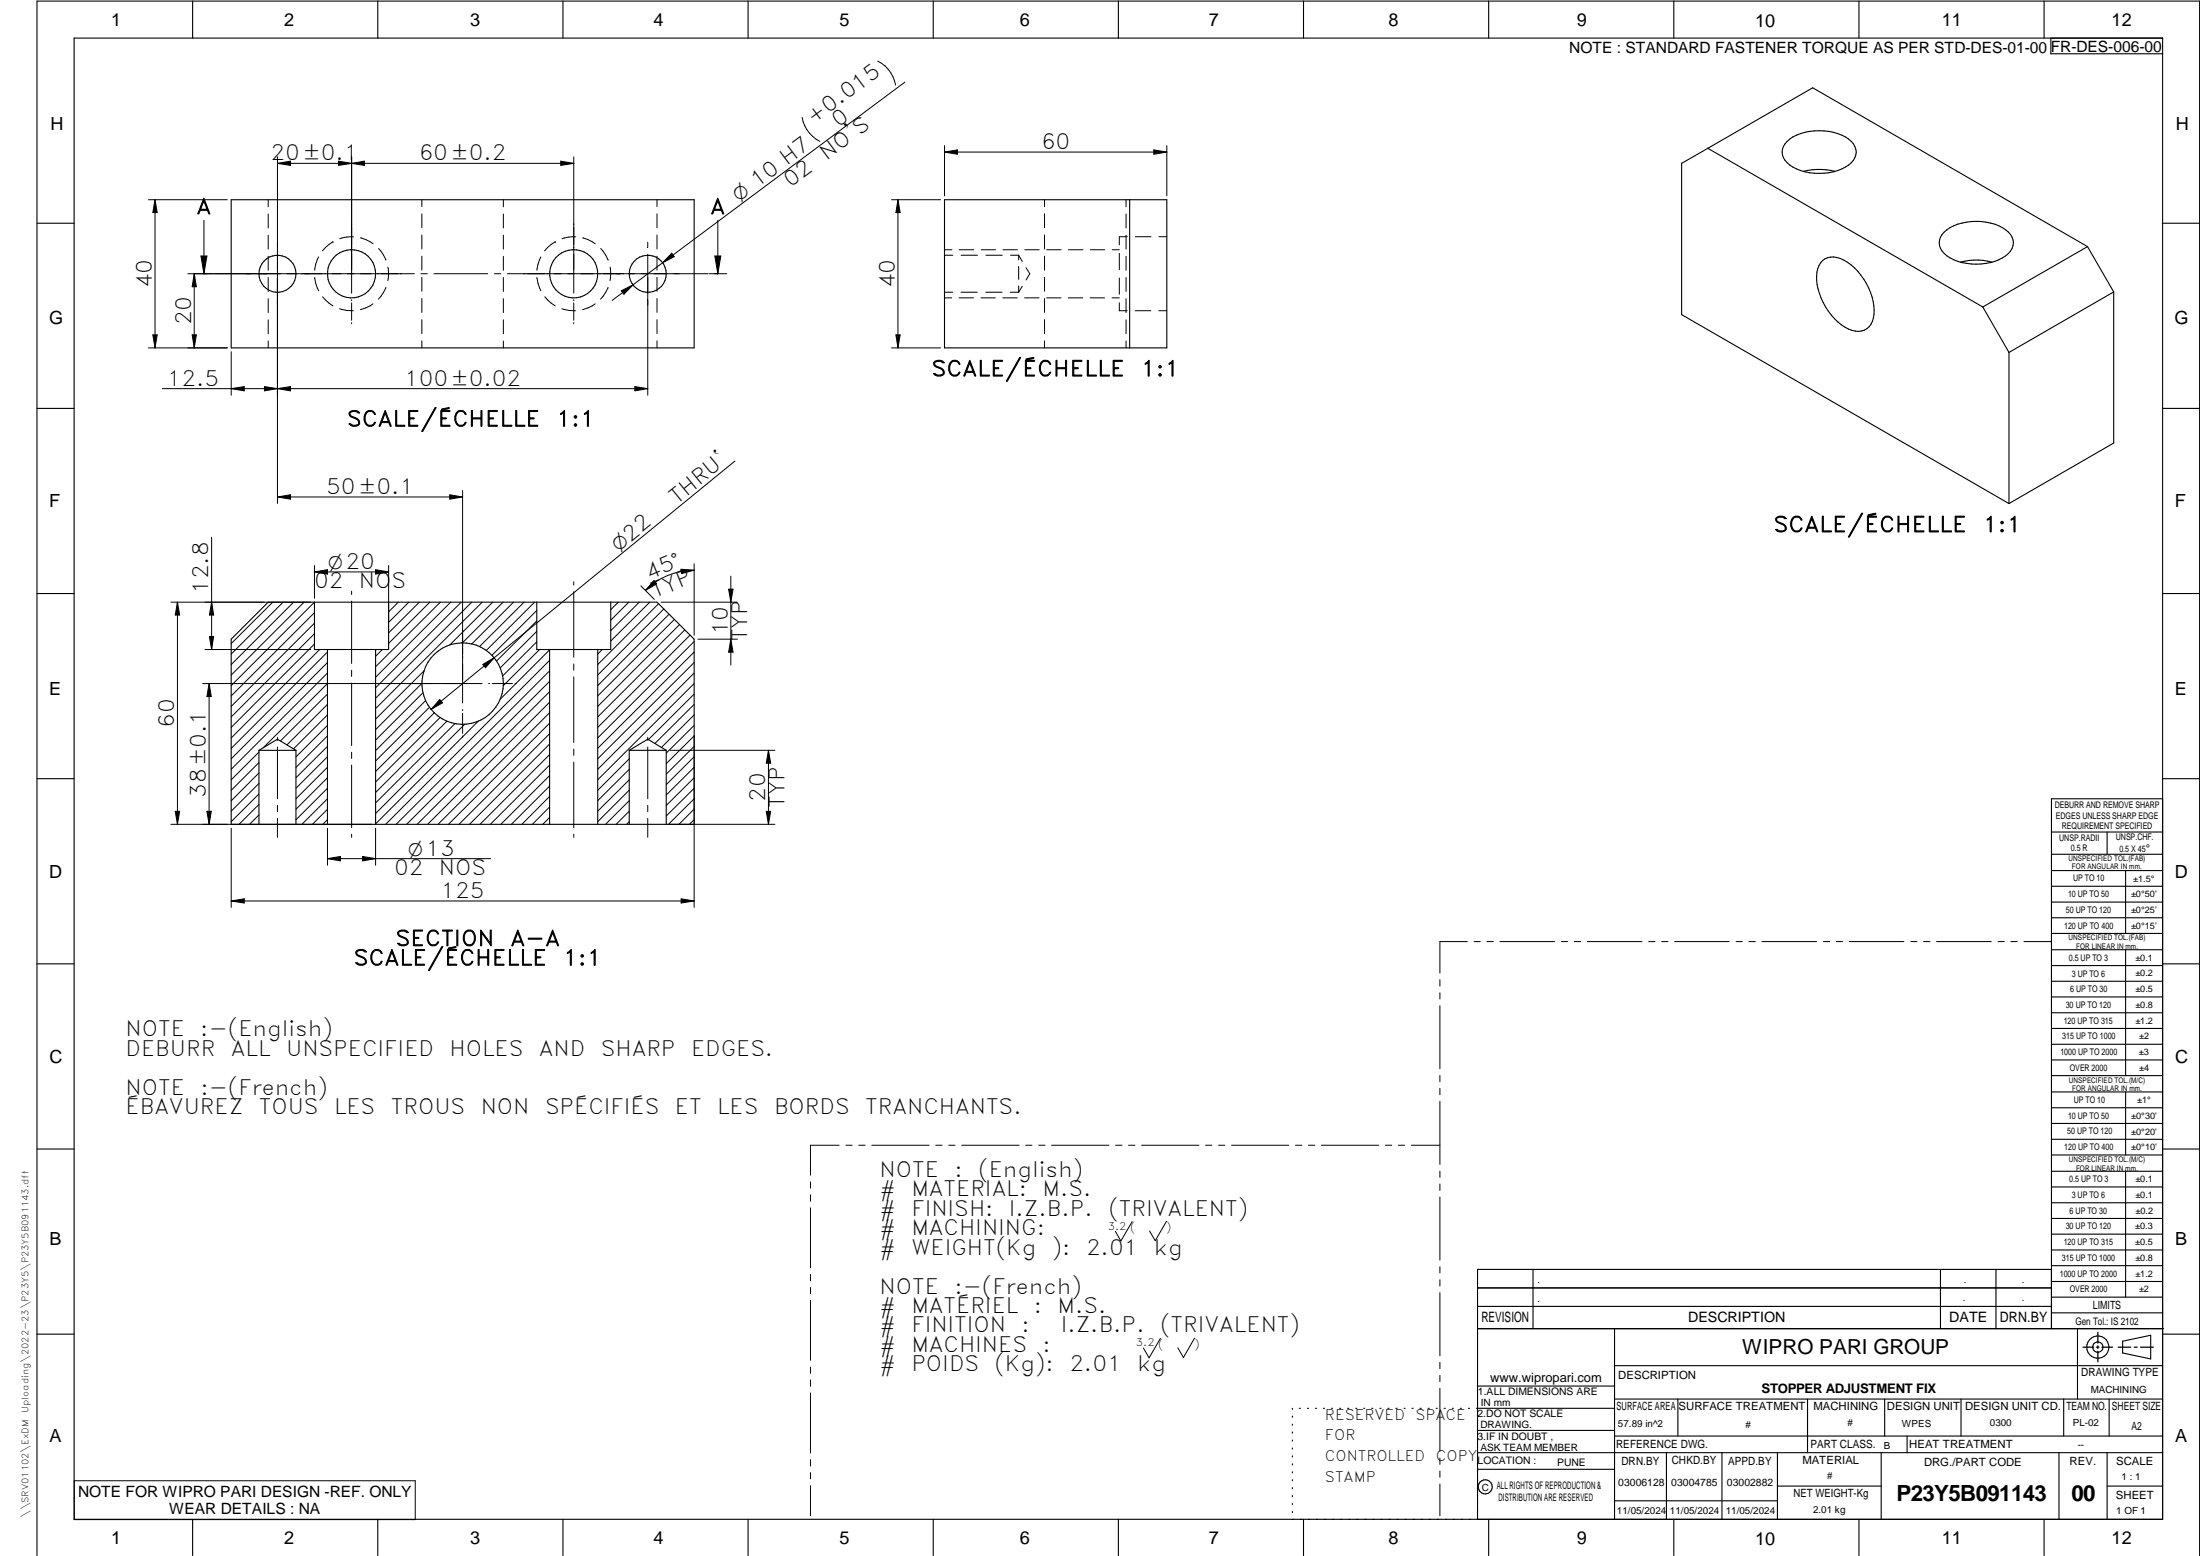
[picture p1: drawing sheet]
<svg xmlns="http://www.w3.org/2000/svg" width="594mm" height="420mm" viewBox="0 0 594 420" stroke-linecap="round" stroke-linejoin="round" font-family="sans-serif">
<g fill="none" stroke="#000" stroke-width=".3">
<path d="M20 10.3h564v400h-564zM52 .3v10M102 .3v10M152 .3v10M202 .3v10M252 .3v10M302 .3v10M352 .3v10M402 .3v10M452 .3v10M502 .3v10M552 .3v10"/>
<path d="M553.8 10.3v4.2h30.2M482.6 38.2a12.9 12.9 0 0 1 9.9-2.9 11 11 0 0 1 8 3.6 4 4 0 0 1-1.3 5.7 15.2 15.2 0 0 1-15.9 0 3.9 3.9 0 0 1-.7-6.4zM62.4 53.9h125v40h-125zM255.1 53.9h60v40h-60zM305 53.9v40M461.2 40l74.2 42.9M487 46.3l3.6-.5h2.5l2.4 .5M10 60.3h10M492.2 70.4a5.4 5.4 0 0 1 6.7 .4 17 17 0 0 1 7.1 14.1 4.5 4.5 0 0 1-6.9 4 16.5 16.5 0 0 1-8.5-15.4 5.5 5.5 0 0 1 1.6-3.1zM525 62.7a14.2 14.2 0 0 1 12.5-2.5 7.6 7.6 0 0 1 6.1 4.6 4.5 4.5 0 0 1-2.9 4.8 15.3 15.3 0 0 1-15-.5 4 4 0 0 1-.7-6.4zM529.4 70.8l3.7-.6 2.5 .1 2.3 .5M563.7 66.6l-28.3 16.3"/>
<path d="M563.7 66.6l7.1 12.2M563.7 66.6l-74.2-42.9-35.4 20.4v40.9l88.4 51M570.8 78.8l-28.3 16.4M570.8 78.8v40.8l-28.3 16.4M584 60.3h10M535.4 82.9l7.1 12.3M542.5 95.2v40.8M10 110.3h10M584 110.3h10M10 160.3h10M62.4 172.6l10-10h105l10 10v50h-125zM88.4 175.4v47.2"/>
<path d="M101.4 175.4v47.2M104.9 162.6v12.8h-20v-12.8M148.4 175.4v47.2M161.4 175.4v47.2M164.9 162.6v12.8h-20v-12.8M584 160.3h10M10 210.3h10M69.9 202.6h10M69.9 202.6v20M69.9 202.6l5-3 5 3M79.9 202.6v20M169.9 202.6h10"/>
<path d="M169.9 202.6v20M169.9 202.6l5-3 5 3M179.9 202.6v20M584 215.7h-30v143.1M584 210.3h10M554 224.7h30M554 230.7h30M554 235.1h30M554 239.3h30M569 224.7v6M574 235.1v17M554 243.6h30"/>
<path d="M554 247.8h30M554 252.1h30M554 256.5h30M574 256.5v33.9M10 260.3h10M554 260.7h30M554 265h30M554 269.2h30M554 273.5h30M554 277.7h30M584 260.3h10M554 282h30"/>
<path d="M554 286.2h30M554 290.4h30M554 294.9h30M554 299.1h30M574 294.9v17M10 310.3h10M554 303.4h30M554 307.6h30M554 311.9h30M554 316.3h30M574 316.3v34M584 310.3h10"/>
<path d="M554 320.5h30M554 324.8h30M554 329h30M554 333.2h30M554 337.5h30M399 358.8h185.2M399 352.8h155M399 347.8h155M414 342.8v16M436 358.8v51.5M524 342.8v16M539 342.8v16"/>
<path d="M554 341.8h30M554 346h30M554 350.3h30M554 354.5h30M554 342.8h-155v67.5M561 358.8v19M10 360.3h10M399 374.3h37M436 377.8h148M453.1 377.8v10M488.1 377.8v14.5M508.9 377.8v10"/>
<path d="M529.5 377.8v10M557.3 377.8v10M569.5 377.8v10M573.2 362.2l7.6-1.6v6.3l-7.6-1.6zM584 368.8h-148M584 360.3h10M349 380.3v.3M349 382.4v.3M349 384.6v.3M349 386.7v.3M349 388.8v.3M349 391v.3"/>
<path d="M349 393.1v.3M349 395.3v.3M349 397.4v.3M349 399.5v.3M350.9 380.3h.2M353.1 380.3h.2M355.2 380.3h.3M357.4 380.3h.3M359.6 380.3h.3M361.7 380.3h.3M363.9 380.3h.3M366.1 380.3h.3"/>
<path d="M368.3 380.3h.2M370.4 380.3h.3M372.6 380.3h.3M374.8 380.3h.3M376.9 380.3h.4M379.1 380.3h.3M381.3 380.3h.3M383.4 380.3h.4M385.6 380.3h.3M387.8 380.3h.3M390 380.3h.3M392.2 380.3h.3"/>
<path d="M394.3 380.3h.3M396.5 380.3h.3M398.7 380.3h37.3M399 396.7h37M399 392.3h185M399 386.2h37M436 387.8h148M450 392.3v18M465 392.3v18M480 392.3v18M508 392.3v18M515 387.8v4.5"/>
<path d="M556 392.3v18M569 392.3v18M52 410.3v9.7M102 410.3v9.7M152 410.3v9.7M202 410.3v9.7M252 410.3v9.7M302 410.3v9.7M349 401.7v.3M349 403.8v.4M349 406v.3M349 408.1v.3"/>
<path d="M352 410.3v9.7M402 410.3v9.7M436 405.3h44M452 410.3v9.7M480 401.3h28M502 410.3v9.7M552 410.3v9.7M569 401.3h15M10 420v-419.7h584v419.7"/>
<circle cx="74.9" cy="73.9" r="5"/>
<circle cx="94.9" cy="73.9" r="6.5"/>
<circle cx="154.9" cy="73.9" r="6.5"/>
<circle cx="174.9" cy="73.9" r="5"/>
<circle cx="124.9" cy="184.6" r="11"/>
<circle cx="566.5" cy="363.7" r="1.39"/>
<circle cx="566.5" cy="363.8" r="3"/>
<circle cx="401.1" cy="401.5" r="1.9"/>
</g>
<g fill="none" stroke="#000" stroke-width=".27">
<path d="M237 16.5a8.9 8.9 0 0 1 4.8 6.4M216.6 31.7a8.9 8.9 0 0 0 4.8 6.5M244.3 22.2l-65.4 48.8M255.1 39.3v13.6M315.1 39.3v13.6M40.1 53.9h21.3M41.9 53.9l.6 3.5h-1.2zM41.9 53.9v40M55.1 59.5v14.4M72.4 53.9v1.9M72.4 57.8v3.8M74.9 44.1h80"/>
<path d="M74.9 44.1l3.5-.6v1.2zM74.9 42.3v93.6M91.4 43.5l3.5 .6-3.5 .6zM94.9 42.3v36.9M94.9 44.1l3.5-.6v1.2zM113.9 53.9v1.9M113.9 57.7v3.8M135.9 53.9v1.9M135.9 57.8v3.8M151.4 43.5l3.5 .6-3.5 .6zM154.9 42.3v36.9M177.4 53.9v1.9"/>
<path d="M177.4 57.7v3.8M193.8 59.5v14.4M240.7 53.9h13.3M242.5 53.9v40M242.5 53.9l.6 3.5h-1.2zM255.1 41.1l3.5-.6v1.2zM255.1 41.1h60M282.1 53.9v1.9M282.1 57.7v3.8M304.1 53.9v1.9M304.1 57.8v3.8M311.6 40.5l3.5 .6-3.5 .6z"/>
<path d="M50.7 73.9h61.2M52.4 73.9v20M52.4 73.9l.6 3.5h-1.1zM54.3 69.1h1.6l-.8 4.8zM72.4 63.5v3.8M72.4 69.2v3.8M72.4 74.9v3.8M85 74.9a8.4 8.4 0 0 0 1.1 3.6M86.1 69.4a7.9 7.9 0 0 0-1.1 3.6M89.9 65.3h.1M89.9 65.3l-1 .7-1.8 1.7M95.5 64a8.8 8.8 0 0 0-3.8 .5"/>
<path d="M97.4 64.2l1.4 .5 1.9 1.1M102.2 67.1l1.4 1.8 .6 1.3M104.2 77.6l-.6 1.3-1.4 1.9M104.7 72.1a7.9 7.9 0 0 1 0 3.7M113.7 73.9h1.7M113.9 63.5v3.7M113.9 69.2v3.7M113.9 74.9v3.8M117.2 73.9h14.5M133.5 73.9h1.7M135.9 63.5v3.8M135.9 69.2v3.8"/>
<path d="M135.9 74.9v3.8M137 73.9h54.2M145 74.9l.3 1.6 .7 2M146 69.4l-.7 1.9-.3 1.7M149.9 65.3h.1M149.9 65.3l-1.1 .7-1.7 1.7M155.4 64a8.5 8.5 0 0 0-3.6 .5M157.3 64.2l1.4 .5 2 1.1M162.2 67.1l1.4 1.8 .6 1.3M164.2 77.6l-.6 1.3-1.4 1.9M164.8 72.1l.1 1.8-.2 1.9M167.8 78.5l3.1-1.6-2.4 2.6z"/>
<path d="M174.9 68.7v38M174.9 65.4v.1M174.9 65.7v1M177.4 63.5v3.7M177.4 69.2v3.7M177.4 74.9v3.8M178.9 71l-13.6 10.1M181.4 68.4l.7 .9-3.2 1.7zM191.5 73.9h4.8M193 69.1h1.6l-.8 4.8zM255.1 68.9h2.2M255.1 78.9h2.2"/>
<path d="M255.1 67.4h1.9M259 67.4h3.9M259.5 78.9h4.4M259.5 68.9h4.4M265 67.4h3.8M266.2 78.9h4.4M266.2 68.9h4.4M270.8 67.4h3.9M272.8 78.9h2.3M272.9 68.9h2.2M275.1 68.9v1.3M275.1 72v3.4"/>
<path d="M275.1 77.2v1.7M275.1 68.9l.9 1.7M276 77.3l-.9 1.6M276.7 67.4h3.9M277.1 72.3l1 1.6-1 1.7M282.1 63.5v3.7M282.1 69.2v3.7M282.1 74.9v3.8M282.7 67.4h3.8M288.5 67.4h3.9M294.4 67.4h3.9M300.3 67.4h2"/>
<path d="M302.3 68.4v4.4M302.3 75.1v4.4M304.1 63.5v3.8M304.1 69.2v3.8M304.1 74.9v3.8M304.4 63.9h-2.1v2.2M306.6 63.9h4.2M313 63.9h2.1M40.1 93.9h21.3M41.3 90.4h1.2l-.6 3.5zM51.9 90.4h1.1l-.6 3.5zM62.4 95v11.7"/>
<path d="M72.4 80.6v3.8M72.4 86.4v3.7M72.4 92.1v1.8M87.1 80.1l1.8 1.8 1 .7M91.7 83.4l1.9 .4 1.8 .1M94.9 80.9v.3M94.9 81.8v4.7M94.9 87.1v.3M100.7 82l-1.9 1.1-1.5 .5M113.9 80.6v3.8M113.9 86.3v3.8M113.9 92v1.9"/>
<path d="M135.9 80.6v3.8M135.9 86.4v3.7M135.9 92.1v1.8M147.1 80.1l1.7 1.8 1.1 .7M151.7 83.4l1.9 .4 1.8 .1M154.9 80.9v.3M154.9 81.8v4.7M154.9 87.1v.3M160.7 82l-2 1.1-1.4 .5M177.4 80.6v3.8M177.4 86.3v3.8M177.4 92v1.9"/>
<path d="M240.7 93.9h13.3M241.9 90.4h1.2l-.6 3.5zM255.1 80.4h1.9M259 80.4h3.9M264.9 80.4h3.9M270.8 80.4h3.9M276.7 80.4h3.9M282.1 80.6v3.8M282.1 86.3v3.8M282.1 92v1.9M282.6 80.4h3.9M288.5 80.4h3.9"/>
<path d="M294.4 80.4h3.9M300.3 80.4h2M302.3 81.7v2.2h2.1M304.1 80.6v3.8M304.1 86.4v3.7M304.1 92.1v1.8M306.5 83.9h4.3M312.9 83.9h2.2M43.8 104.9h131.1M62.4 104.9l3.5-.5v1.1zM71.4 104.4l3.5 .5-3.5 .6zM74.9 104.9l3.5-.5v1.1z"/>
<path d="M171.4 104.4l3.5 .5-3.5 .6zM74.9 134.2l3.5-.6v1.2zM74.9 134.2h50M121.4 133.6l3.5 .6-3.5 .6zM124.9 132.5v57.3M198.5 124.5l-82.1 67.1M57.1 145.1v30.3M84.9 154.4h20M84.9 152.7v8.8M84.9 154.4l3.5-.6v1.2zM94.9 159.6v.9M101.4 153.8l3.5 .6-3.5 .6z"/>
<path d="M104.9 152.7v15.2M154.9 157.1v.9M154.9 159.8v17.7M173.1 158.2l3.6 3.6M176.6 156.8l.7 .8-3 1.8zM183.9 153.7l3.5 .3-3.4 .9zM187.4 152.2v19.3M187.4 154a18.7 18.7 0 0 0-13.1 5.4M196.8 159.1h1.1l-.5 3.5zM197.4 155.6v24M47.9 162.6v60M47.9 162.6l.6 3.5h-1.2z"/>
<path d="M55.4 175.4h28.5M56.6 171.9h1.1l-.6 3.5zM57.1 162.6l.6 3.5h-1.1zM73.7 162.6l-11.3 11.2M76.4 162.6l-14 14M79.3 162.6l-16.9 16.9M82.1 162.6l-19.7 19.7M83.9 162.6h-37.8M84.9 162.6l-22.5 22.5M84.9 165.4l-22.5 22.5M84.9 168.3l-22.5 22.5M84.9 171.1l-22.5 22.5"/>
<path d="M84.9 173.9l-22.5 22.5M86.3 175.4l-23.9 23.9M88.4 176.1l-26 26M88.4 178.9l-26 26M94.9 162.3v16.9M103.2 175.4l-1.8 1.8M107.6 162.6l-2.7 2.6M110.4 162.6l-5.5 5.5M113.2 162.6l-8.3 8.3M116.1 162.6l-11.2 11.1M118.9 162.6l-17.5 17.4M121.7 162.6l-20.3 20.3"/>
<path d="M124.5 162.6l-23.1 23.1M127.4 162.6l-26 26M130.2 162.6l-28.8 28.7M130.4 179.4l3-1.8-2.3 2.7zM133 162.6l-11.6 11.6M135.8 162.6l-11 11M138.7 162.6l-11.3 11.3M141.5 162.6l-12 12M144.3 162.6l-13 13M144.9 173.3l-9.2 9.2M144.9 167.7l-10.8 10.8M144.9 170.5l-9.8 9.8"/>
<path d="M144.9 164.8l-12.1 12.2M145.7 175.4l-9.8 9.8M148.4 178.3l-44.3 44.3M148.4 175.5l-13.4 13.3M154.9 179.3v1.7M162.6 175.4l-1.2 1.2M167 162.6l-2.1 2M169.8 162.6l-4.9 4.9M172.6 162.6l-7.7 7.7M175.5 162.6l-10.6 10.5M177.8 163l-16.4 16.5M178.5 162.6h20.6"/>
<path d="M179.3 164.4l-17.9 17.9M180.7 165.9l-19.3 19.2M182.1 167.3l-20.7 20.6M183.5 168.7l-22.1 22.1M184.9 170.1l-23.5 23.5M186.3 171.5l-24.9 24.9M187.4 173.2l-26 26.1M187.4 176.1l-26 26M187.4 178.9l-26 26M188.5 172.6h10.6M197.4 172.6l.5 3.5h-1.1zM54.7 184.6h75.5"/>
<path d="M56.5 184.6l.6 3.5h-1.2zM56.5 184.6v38M74.9 199.1v.8M88.4 187.4l-12.7 12.7M88.4 193l-9.1 9.2M88.4 195.9l-8.5 8.5M88.4 198.7l-8.5 8.5M88.4 181.7l-26 26M88.4 190.2l-10.9 10.9M88.4 184.6l-17.3 17.3M94.9 181v1.7M94.9 184.4v16.9"/>
<path d="M114 184.5l-12.6 12.5M114.2 187.1l-12.8 12.8M114.5 181.1l-13.1 13.1M114.9 189.2l-13.5 13.5M116 191l-14.6 14.5M117.3 192.5l-15.9 15.8M118.7 188.9l.8 .9-3.1 1.8zM118.9 193.7l-17.5 17.5M120.7 194.7l-19.3 19.3M122.9 195.4l-21.5 21.4M124.9 191.6v.3M124.9 192.6v5.4"/>
<path d="M124.9 198.8v.3M125.5 195.5l-24.1 24.2M129.2 194.7l-27.8 27.8M131.9 184.6h.3M133 184.6h5.4M139.1 184.6h.3M148.4 181.1l-41.4 41.5M148.4 184l-38.6 38.6M148.4 186.8l-35.8 35.8M148.4 189.6l-32.9 33M148.4 192.4l-30.1 30.2M148.4 195.3l-27.3 27.3"/>
<path d="M148.4 198.1l-24.5 24.5M154.9 182.8v17.7M174.9 199.1v.8M187.4 190.2l-10.5 10.5M187.4 198.6v46.4M187.4 193l-8.8 8.8M187.4 187.4l-12.3 12.3M187.4 195.9l-7.5 7.5M187.4 198.7l-7.5 7.5M187.4 181.7l-26 26M187.4 184.6l-26 26M47.3 219.1h1.2l-.6 3.5z"/>
<path d="M55.9 219.1h1.2l-.6 3.5zM69.9 217.2l-5.3 5.4M69.9 203.1l-7.5 7.5M69.9 205.9l-7.5 7.5M69.9 208.7l-7.5 7.5M69.9 211.5l-7.5 7.5M69.9 214.4l-7.5 7.5M74.9 201.7v14M74.9 217.5v1.7M88.4 218.5l-4 4.1M88.4 215.7l-6.9 6.9M88.4 201.5l-8.5 8.5"/>
<path d="M88.4 204.3l-8.5 8.6M88.4 207.2l-8.5 8.5M88.4 210l-8.5 8.5M88.4 212.9l-8.5 8.5M94.9 203.1v1.7M94.9 206.6v16.9M148.4 200.9l-21.6 21.7M148.4 203.8l-18.8 18.8M148.4 206.6l-16 16M148.4 209.4l-13.2 13.2M148.4 212.3l-10.3 10.3M148.4 215.1l-7.5 7.5"/>
<path d="M148.4 217.9l-4.6 4.7M154.9 202.3v1.7M154.9 205.8v17.7M169.9 204.9l-8.5 8.5M169.9 207.7l-8.5 8.5M169.9 210.6l-8.5 8.4M169.9 213.4l-8.5 8.5M169.9 216.2l-6.4 6.4M169.9 219l-3.5 3.6M174.9 201.7v14M174.9 217.5v1.7M181 202.6h28.2"/>
<path d="M187.4 218.5l-4.1 4.1M187.4 215.7l-6.9 6.9M187.4 201.5l-7.5 7.5M187.4 204.3l-7.5 7.6M187.4 207.2l-7.5 7.5M187.4 210l-7.5 7.5M187.4 212.9l-7.5 7.4M206.9 219.1h1.2l-.6 3.5zM207.5 202.6l.6 3.5h-1.2zM207.5 202.6v20M46.1 222.6h54.3M62.4 223.6v21.4"/>
<path d="M69.9 220l-2.5 2.6M74.9 221v5.1M88.4 221.3l-1.2 1.3M88.4 231.9h44.1M88.4 231.9l3.5-.6v1.2zM88.4 223.6v10M94.9 225.3v.8M97.9 231.3l3.5 .6-3.5 .6zM101.4 223.6v10M148.4 220.7l-1.8 1.9M154.9 225.3v.8M169.9 221.9l-.7 .7"/>
<path d="M174.9 221v5.1M181 222.6h28.2M187.4 221.3l-1.2 1.3M62.4 243.3l3.5-.6v1.1zM62.4 243.3h125M183.9 242.7l3.5 .6-3.5 .5zM396.2 254.3h-7.4v8.5M398.1 254.3h1.6M401.5 254.3h1.8M405 254.3h14.8M421.6 254.3h1.7M425.1 254.3h1.7"/>
<path d="M428.6 254.3h14.8M445.2 254.3h1.7M448.7 254.3h1.7M452.2 254.3h14.8M468.8 254.3h1.7M472.3 254.3h1.7M475.8 254.3h14.8M492.4 254.3h1.7M495.8 254.3h1.8M499.4 254.3h14.7M516 254.3h1.6M519.4 254.3h1.8"/>
<path d="M522.9 254.3h14.8M539.5 254.3h1.7M543 254.3h1.7M546.5 254.3h7.4M388.8 264.5v1.8M388.8 268.1v1.6M388.8 271.6v17M388.8 290.4v1.7M388.8 293.9v1.7M388.8 297.4v17M218.9 319.2v1.6M226.6 309.2h-7.7v8.1"/>
<path d="M228.4 309.2h1.7M231.9 309.2h1.7M235.4 309.2h15.5M252.7 309.2h1.7M256.2 309.2h1.7M259.7 309.2h15.5M277 309.2h1.7M280.5 309.2h1.7M284 309.2h15.5M301.2 309.2h1.8M304.8 309.2h1.7M308.3 309.2h15.5"/>
<path d="M325.5 309.2h1.7M329.1 309.2h1.6M332.6 309.2h15.4M349.8 309.2h1.7M353.3 309.2h1.7M356.8 309.2h15.5M374.1 309.2h1.7M377.6 309.2h1.7M381.1 309.2h7.7M388.8 316.2v1.7M388.8 319.7v1.7M218.9 322.6v1.8"/>
<path d="M218.9 326.1v16.2M305.7 329.9l-3 5.2-1.5-2.6M315 329.8l-3.1 5.2-1.5-2.6M388.8 323.2v17.1M218.9 344.1v1.8M218.9 347.6v1.7M218.9 351.2v16.1M388.8 342.1v1.6M388.8 345.6v1.7M388.8 349v17.1M218.9 369.1v1.7M218.9 372.6v1.8"/>
<path d="M218.9 376.1v16.2M313.3 361.4l-3 5.2-1.5-2.6M322.6 361.3l-3 5.3-1.6-2.7M388.8 367.9v1.7M388.8 371.4v1.7M388.8 374.9v17M20.1 399.8h92v10.5h-92zM218.9 394.1v1.8M218.9 397.6v1.7M388.8 393.7v1.7M388.8 397.2v1.7M218.9 401.2v8.1"/>
<path d="M388.8 400.7v8.6"/>
</g>
<path d="M566.5 359.7v3M562.5 363.8h2.9M566.1 363.8h.7M566.5 363.4v.7M566.5 364.9v2.8M567.6 363.8h2.9M572 363.8h3.4M576.3 363.8h.8M578 363.8h3.5" fill="none" stroke="#000" stroke-width=".34"/>
<g fill="#000">
<path d="M41.9 53.9l.6 3.5h-1.2zM74.9 44.1l3.5-.6v1.2zM91.4 43.5l3.5 .6-3.5 .6zM94.9 44.1l3.5-.6v1.2zM151.4 43.5l3.5 .6-3.5 .6zM242.5 53.9l.6 3.5h-1.2zM255.1 41.1l3.5-.6v1.2zM311.6 40.5l3.5 .6-3.5 .6zM52.4 73.9l.6 3.5h-1.1zM54.3 69.1h1.6l-.8 4.8zM167.8 78.5l3.1-1.6-2.4 2.6zM181.4 68.4l.7 .9-3.2 1.7z"/>
<path d="M193 69.1h1.6l-.8 4.8zM41.3 90.4h1.2l-.6 3.5zM51.9 90.4h1.1l-.6 3.5zM241.9 90.4h1.2l-.6 3.5zM62.4 104.9l3.5-.5v1.1zM71.4 104.4l3.5 .5-3.5 .6zM74.9 104.9l3.5-.5v1.1zM171.4 104.4l3.5 .5-3.5 .6zM74.9 134.2l3.5-.6v1.2zM121.4 133.6l3.5 .6-3.5 .6zM84.9 154.4l3.5-.6v1.2zM101.4 153.8l3.5 .6-3.5 .6z"/>
<path d="M176.6 156.8l.7 .8-3 1.8zM183.9 153.7l3.5 .3-3.4 .9zM196.8 159.1h1.1l-.5 3.5zM47.9 162.6l.6 3.5h-1.2zM57.1 162.6l.6 3.5h-1.1zM56.6 171.9h1.1l-.6 3.5zM197.4 172.6l.5 3.5h-1.1zM56.5 184.6l.6 3.5h-1.2zM118.7 188.9l.8 .9-3.1 1.8zM130.4 179.4l3-1.8-2.3 2.7zM47.3 219.1h1.2l-.6 3.5zM55.9 219.1h1.2l-.6 3.5z"/>
<path d="M206.9 219.1h1.2l-.6 3.5zM207.5 202.6l.6 3.5h-1.2zM88.4 231.9l3.5-.6v1.2zM97.9 231.3l3.5 .6-3.5 .6zM62.4 243.3l3.5-.6v1.1zM183.9 242.7l3.5 .6-3.5 .5z"/>
</g>
<g font-size="6">
<text x="512.1" y="405.2">P23Y5B091143</text>
<text x="559.4" y="405.2">00</text>
</g>
<g font-size="5.7">
<text x="219.7" y="33.8" transform="rotate(-37 219.7 33.8)">+0.015</text>
<text x="226.4" y="34.5" transform="rotate(-37 226.4 34.5)">0</text>
<text x="281.1" y="40.2">60</text>
<text x="73.1" y="43.2">20±0.1</text>
<text x="113.1" y="43.2">60±0.2</text>
<text x="223.2" y="43.4" transform="rotate(-37 223.2 43.4)">NO'S</text>
<text x="213.5" y="50.6" transform="rotate(-37 213.5 50.6)">02</text>
<text x="53" y="57.8">A</text>
<text x="191.8" y="57.8">A</text>
<text x="41" y="77.9" transform="rotate(-90 41 77.9)">40</text>
<text x="241.6" y="77.9" transform="rotate(-90 241.6 77.9)">40</text>
<text x="51.6" y="87.9" transform="rotate(-90 51.6 87.9)">20</text>
<text x="251.5" y="101.6">SCALE/ÉCHELLE</text>
<text x="308.1" y="101.6">1:1</text>
<text x="45" y="104.1">12.5</text>
<text x="109.1" y="104.1">100±0.02</text>
<text x="93.7" y="115.1">SCALE/ÉCHELLE</text>
<text x="150.2" y="115.1">1:1</text>
<text x="88" y="133.3">50±0.1</text>
<text x="182.7" y="136.2" transform="rotate(-39 182.7 136.2)">THRU`</text>
<text x="478.9" y="143.6">SCALE/ÉCHELLE</text>
<text x="535.4" y="143.6">1:1</text>
<text x="56.3" y="160.4" transform="rotate(-90 56.3 160.4)">12.8</text>
<text x="84.9" y="158.8">02</text>
<text x="96.9" y="158.8">NOS</text>
<text x="175.3" y="156.5" transform="rotate(-22 175.3 156.5)">45°</text>
<text x="176.8" y="161.6" transform="rotate(-22 176.8 161.6)">TYP</text>
<text x="196.5" y="171.5" transform="rotate(-90 196.5 171.5)">10</text>
<text x="201.8" y="173.2" transform="rotate(-90 201.8 173.2)">TYP</text>
<text x="47" y="196.6" transform="rotate(-90 47 196.6)">60</text>
<text x="55.6" y="215.4" transform="rotate(-90 55.6 215.4)">38±0.1</text>
<text x="206.6" y="216.5" transform="rotate(-90 206.6 216.5)">20</text>
<text x="211.9" y="218.2" transform="rotate(-90 211.9 218.2)">TYP</text>
<text x="106.4" y="236.3">02</text>
<text x="118.5" y="236.3">NOS</text>
<text x="119" y="242.4">125</text>
<text x="106.8" y="255.4">SECTION</text>
<text x="137.8" y="255.4">A-A</text>
<text x="95.5" y="260.6">SCALE/ÉCHELLE</text>
<text x="152" y="260.6">1:1</text>
<text x="33.9" y="279.8">NOTE</text>
<text x="54.1" y="279.8">:-(English)</text>
<text x="33.9" y="285.1">DEBURR</text>
<text x="62.3" y="285.1">ALL</text>
<text x="77.2" y="285.1">UNSPECIFIED</text>
<text x="121.4" y="285.1">HOLES</text>
<text x="145.5" y="285.1">AND</text>
<text x="162.2" y="285.1">SHARP</text>
<text x="186.6" y="285.1">EDGES.</text>
<text x="33.9" y="295.6">NOTE</text>
<text x="54.1" y="295.6">:-(French)</text>
<text x="33.9" y="300.8">ÉBAVUREZ</text>
<text x="69.9" y="300.8">TOUS</text>
<text x="90.2" y="300.8">LES</text>
<text x="105.5" y="300.8">TROUS</text>
<text x="129.8" y="300.8">NON</text>
<text x="147.2" y="300.8">SPÉCIFIÉS</text>
<text x="182.3" y="300.8">ET</text>
<text x="193.6" y="300.8">LES</text>
<text x="209" y="300.8">BORDS</text>
<text x="233.6" y="300.8">TRANCHANTS.</text>
<text x="237.5" y="317.8">NOTE</text>
<text x="257.7" y="317.8">:</text>
<text x="264.1" y="317.8">(English)</text>
<text x="237.5" y="323">#</text>
<text x="246.1" y="323">MATERIAL:</text>
<text x="281.5" y="323">M.S.</text>
<text x="237.5" y="328.3">#</text>
<text x="246.1" y="328.3">FINISH:</text>
<text x="272.4" y="328.3">I.Z.B.P.</text>
<text x="299.3" y="328.3">(TRIVALENT)</text>
<text x="237.5" y="333.5">#</text>
<text x="246.1" y="333.5">MACHINING:</text>
<text x="237.5" y="338.8">#</text>
<text x="246.1" y="338.8">WEIGHT(Kg</text>
<text x="284" y="338.8">):</text>
<text x="293.3" y="338.8">2.01</text>
<text x="311.6" y="338.8">kg</text>
<text x="237.5" y="349.3">NOTE</text>
<text x="257.7" y="349.3">:-(French)</text>
<text x="237.5" y="354.5">#</text>
<text x="237.5" y="359.8">#</text>
<text x="246.1" y="359.8">FINITION</text>
<text x="246.1" y="354.5">MATÉRIEL</text>
<text x="275.8" y="359.8">:</text>
<text x="279.2" y="354.5">:</text>
<text x="285.6" y="354.5">M.S.</text>
<text x="286.4" y="359.8">I.Z.B.P.</text>
<text x="313.3" y="359.8">(TRIVALENT)</text>
<text x="237.5" y="365">#</text>
<text x="246.1" y="365">MACHINES</text>
<text x="281.5" y="365">:</text>
<text x="237.5" y="370.3">#</text>
<text x="246.1" y="370.3">POIDS</text>
<text x="268.5" y="370.3">(Kg):</text>
<text x="288.8" y="370.3">2.01</text>
<text x="307.1" y="370.3">kg</text>
</g>
<text font-size="5.6" x="470.5" y="365.5">WIPRO PARI GROUP</text>
<g font-size="5.4">
<text x="199.6" y="54.5" transform="rotate(-37 199.6 54.5)">O 10 H7</text>
<text x="167" y="149.1" transform="rotate(-39 167 149.1)">O22</text>
<text x="88.6" y="153.5">O20</text>
<text x="110.2" y="231">O13</text>
</g>
<g font-size="4.9">
<text x="30" y="6.9">1</text>
<text x="76.7" y="6.9">2</text>
<text x="127" y="6.9">3</text>
<text x="176.5" y="6.9">4</text>
<text x="226.7" y="6.9">5</text>
<text x="275.4" y="6.9">6</text>
<text x="326.4" y="6.9">7</text>
<text x="375" y="6.9">8</text>
<text x="425.8" y="6.9">9</text>
<text x="473.9" y="7.3">10</text>
<text x="524.3" y="6.9">11</text>
<text x="570.2" y="6.9">12</text>
<text x="13.6" y="35.1">H</text>
<text x="587.6" y="35.1">H</text>
<text x="13.2" y="87.5">G</text>
<text x="587.2" y="87.5">G</text>
<text x="13.2" y="137">F</text>
<text x="587.2" y="137">F</text>
<text x="13.2" y="187.6">E</text>
<text x="587.2" y="187.6">E</text>
<text x="13.2" y="237">D</text>
<text x="587.2" y="237">D</text>
<text x="13.4" y="287.1">C</text>
<text x="587.4" y="287.1">C</text>
<text x="13.4" y="336.2">B</text>
<text x="587.4" y="336.2">B</text>
<text x="13.4" y="389.3">A</text>
<text x="587.4" y="389.3">A</text>
<text x="30" y="416.9">1</text>
<text x="76.7" y="416.9">2</text>
<text x="127" y="416.9">3</text>
<text x="176.5" y="416.9">4</text>
<text x="226.7" y="416.9">5</text>
<text x="275.4" y="416.9">6</text>
<text x="326.4" y="416.9">7</text>
<text x="375" y="416.9">8</text>
<text x="425.8" y="416.9">9</text>
<text x="473.9" y="417.3">10</text>
<text x="524.3" y="416.9">11</text>
<text x="570.2" y="416.9">12</text>
</g>
<g font-size="4.2">
<text x="423.7" y="14.3">NOTE : STANDARD FASTENER TORQUE AS PER STD-DES-01-00</text>
<text x="553.8" y="14">FR-DES-006-00</text>
<text x="21.1" y="404.3">NOTE FOR WIPRO PARI DESIGN -REF. ONLY</text>
<text x="45.7" y="408.8">WEAR DETAILS : NA</text>
</g>
<g font-size="3.9">
<text x="400" y="357.1">REVISION</text>
<text x="455.9" y="357.1">DESCRIPTION</text>
<text x="526.4" y="357.1">DATE</text>
<text x="540" y="357.1">DRN.BY</text>
<text x="357.8" y="383.3">RESERVED</text>
<text x="382.3" y="383.3">SPACE</text>
<text x="357.8" y="388.9">FOR</text>
<text x="357.8" y="394.5">CONTROLLED</text>
<text x="387.8" y="394.5">COPY</text>
<text x="357.8" y="400">STAMP</text>
</g>
<text font-size="3.6" x="475.7" y="376.1">STOPPER ADJUSTMENT FIX</text>
<text font-size="3.5" x="402.4" y="373.3">www.wipropari.com</text>
<g font-size="3.1">
<text x="565.1" y="353.5">LIMITS</text>
<text x="562" y="371.7">DRAWING TYPE</text>
<text x="437" y="372.3">DESCRIPTION</text>
<text x="436.5" y="380.8">SURFACE AREA</text>
<text x="453.3" y="380.8">SURFACE TREATMENT</text>
<text x="489.7" y="380.8">MACHINING</text>
<text x="509.5" y="380.8">DESIGN UNIT</text>
<text x="530.6" y="380.8">DESIGN UNIT CD.</text>
<text x="558" y="380.6">TEAM NO.</text>
<text x="570.3" y="380.7">SHEET SIZE</text>
<text x="575.6" y="386.1">A2</text>
<text x="436.4" y="391.1">REFERENCE DWG.</text>
<text x="437.8" y="395.5">DRN.BY</text>
<text x="451.4" y="395.4">CHKD.BY</text>
<text x="466.6" y="395.5">APPD.BY</text>
<text x="486.7" y="395.4">MATERIAL</text>
<text x="488.9" y="390.9">PART CLASS.</text>
<text x="515.6" y="390.9">HEAT TREATMENT</text>
<text x="519.6" y="395.9">DRG./PART CODE</text>
<text x="558.9" y="395.5">REV.</text>
<text x="571.4" y="395.6">SCALE</text>
<text x="484.3" y="404.2">NET WEIGHT-Kg</text>
<text x="571.4" y="404.7">SHEET</text>
</g>
<text font-size="3" x="579.5" y="230.1">°</text>
<g font-size="2.8">
<text x="299.1" y="332.1">3.2 (</text>
<text x="315" y="332.5">)</text>
<text x="560.4" y="357.7">Gen Tol.: IS 2102</text>
<text x="306.7" y="363.6">3.2 (</text>
<text x="322.5" y="364">)</text>
<text x="399.1" y="376.6">1.ALL DIMENSIONS ARE</text>
<text x="399" y="382.7">2.DO NOT SCALE</text>
<text x="399" y="388.7">3.IF IN DOUBT ,</text>
<text x="399" y="395.4">LOCATION :</text>
<text x="420.5" y="396">PUNE</text>
<text x="404.2" y="402">ALL RIGHTS OF REPRODUCTION &amp;</text>
<text x="437" y="401.2">03006128</text>
<text x="451.3" y="401.2">03004785</text>
<text x="466.3" y="401.2">03002882</text>
<text x="404.7" y="405.4">DISTRIBUTION ARE RESERVED</text>
</g>
<g font-size="2.7">
<text x="564.6" y="376.2">MACHINING</text>
<text x="399.9" y="379.7">IN mm</text>
<text x="399.7" y="385.7">DRAWING.</text>
<text x="436.9" y="385.4">57.89 in^2</text>
<text x="471.4" y="385.5">#</text>
<text x="498.9" y="385">#</text>
<text x="513.6" y="385.3">WPES</text>
<text x="537.3" y="385.1">0300</text>
<text x="559.7" y="385.1">PL-02</text>
<text x="399.7" y="391.8">ASK TEAM MEMBER</text>
<text x="508.7" y="391.2">B</text>
<text x="561.1" y="391.1">--</text>
<text x="493.4" y="399.5">#</text>
<text x="572.8" y="399.7">1 : 1</text>
<text x="400.1" y="402.5">C</text>
<text x="436.6" y="408.7">11/05/2024</text>
<text x="450.9" y="408.8">11/05/2024</text>
<text x="466" y="408.9">11/05/2024</text>
<text x="489.6" y="408.5">2.01 kg</text>
<text x="571.4" y="408.7">1 OF 1</text>
</g>
<g font-size="2.5">
<text x="554.9" y="218.3">DEBURR AND REMOVE SHARP</text>
<text x="555.2" y="221">EDGES UNLESS SHARP EDGE</text>
<text x="556.1" y="227.1">UNSP.RADII</text>
<text x="556.8" y="223.8">REQUIREMENT SPECIFIED</text>
<text x="571.4" y="226.9">UNSP.CHF.</text>
<text x="559.2" y="229.9">0.5 R</text>
<text x="572.3" y="230.1">0.5 X 45</text>
<text x="559.8" y="238">UP TO 10</text>
<text x="576.1" y="238.1">±1.5°</text>
<text x="558.5" y="242.2">10 UP TO 50</text>
<text x="575.5" y="242.3">±0°50'</text>
<text x="557.4" y="250.7">120 UP TO 400</text>
<text x="557.9" y="246.5">50 UP TO 120</text>
<text x="575.5" y="250.7">±0°15'</text>
<text x="575.5" y="246.5">±0°25'</text>
<text x="558.7" y="259.4">0.5 UP TO 3</text>
<text x="559.5" y="263.7">3 UP TO 6</text>
<text x="576.6" y="263.6">±0.2</text>
<text x="576.6" y="259.4">±0.1</text>
<text x="559" y="267.9">6 UP TO 30</text>
<text x="576.6" y="267.9">±0.5</text>
<text x="557.8" y="272.2">30 UP TO 120</text>
<text x="576.6" y="272.2">±0.8</text>
<text x="556.9" y="280.7">315 UP TO 1000</text>
<text x="557.3" y="276.4">120 UP TO 315</text>
<text x="576.6" y="276.4">±1.2</text>
<text x="577.7" y="280.7">±2</text>
<text x="556.4" y="284.9">1000 UP TO 2000</text>
<text x="577.6" y="284.9">±3</text>
<text x="558.9" y="289.2">OVER 2000</text>
<text x="577.7" y="289.3">±4</text>
<text x="560" y="297.9">UP TO 10</text>
<text x="577.1" y="297.9">±1°</text>
<text x="558.5" y="302.1">10 UP TO 50</text>
<text x="575.5" y="302.1">±0°30'</text>
<text x="557.4" y="310.6">120 UP TO 400</text>
<text x="558.2" y="306.3">50 UP TO 120</text>
<text x="575.5" y="310.6">±0°10'</text>
<text x="575.5" y="306.4">±0°20'</text>
<text x="558.8" y="319.2">0.5 UP TO 3</text>
<text x="559.4" y="323.4">3 UP TO 6</text>
<text x="576.6" y="319.2">±0.1</text>
<text x="576.6" y="323.5">±0.1</text>
<text x="558.9" y="327.7">6 UP TO 30</text>
<text x="576.7" y="327.7">±0.2</text>
<text x="557.8" y="332">30 UP TO 120</text>
<text x="576.6" y="332">±0.3</text>
<text x="556.8" y="340.5">315 UP TO 1000</text>
<text x="557.3" y="336.3">120 UP TO 315</text>
<text x="576.6" y="336.3">±0.5</text>
<text x="576.6" y="340.5">±0.8</text>
<text x="415.2" y="346.4">.</text>
<text x="530.3" y="346.5">.</text>
<text x="545.9" y="346.4">.</text>
<text x="556.2" y="344.7">1000 UP TO 2000</text>
<text x="576.6" y="344.7">±1.2</text>
<text x="415.2" y="351.5">.</text>
<text x="530" y="351.3">.</text>
<text x="545.9" y="351.4">.</text>
<text x="558.9" y="349">OVER 2000</text>
<text x="577.6" y="349">±2</text>
</g>
<g font-size="2.4">
<text x="7.7" y="381.5" transform="rotate(-90 7.7 381.5)">Uploading\2022-23\P23Y5\P23Y5B091143.dft</text>
<text x="7.7" y="409.8" transform="rotate(-90 7.7 409.8)">\\SRV01102\ExDM</text>
</g>
<g font-size="2.1">
<text x="558.5" y="232.4">UNSPECIFIED TOL.(FAB)</text>
<text x="559.5" y="234.7">FOR ANGULAR IN mm.</text>
<text x="558.6" y="253.9">UNSPECIFIED TOL.(FAB)</text>
<text x="560.7" y="256.3">FOR LINEAR IN mm.</text>
<text x="558.7" y="292.3">UNSPECIFIED TOL.(M/C)</text>
<text x="559.6" y="294.7">FOR ANGULAR IN mm.</text>
<text x="558.7" y="313.7">UNSPECIFIED TOL.(M/C)</text>
<text x="560.6" y="316.1">FOR LINEAR IN mm.</text>
</g>
</svg>
